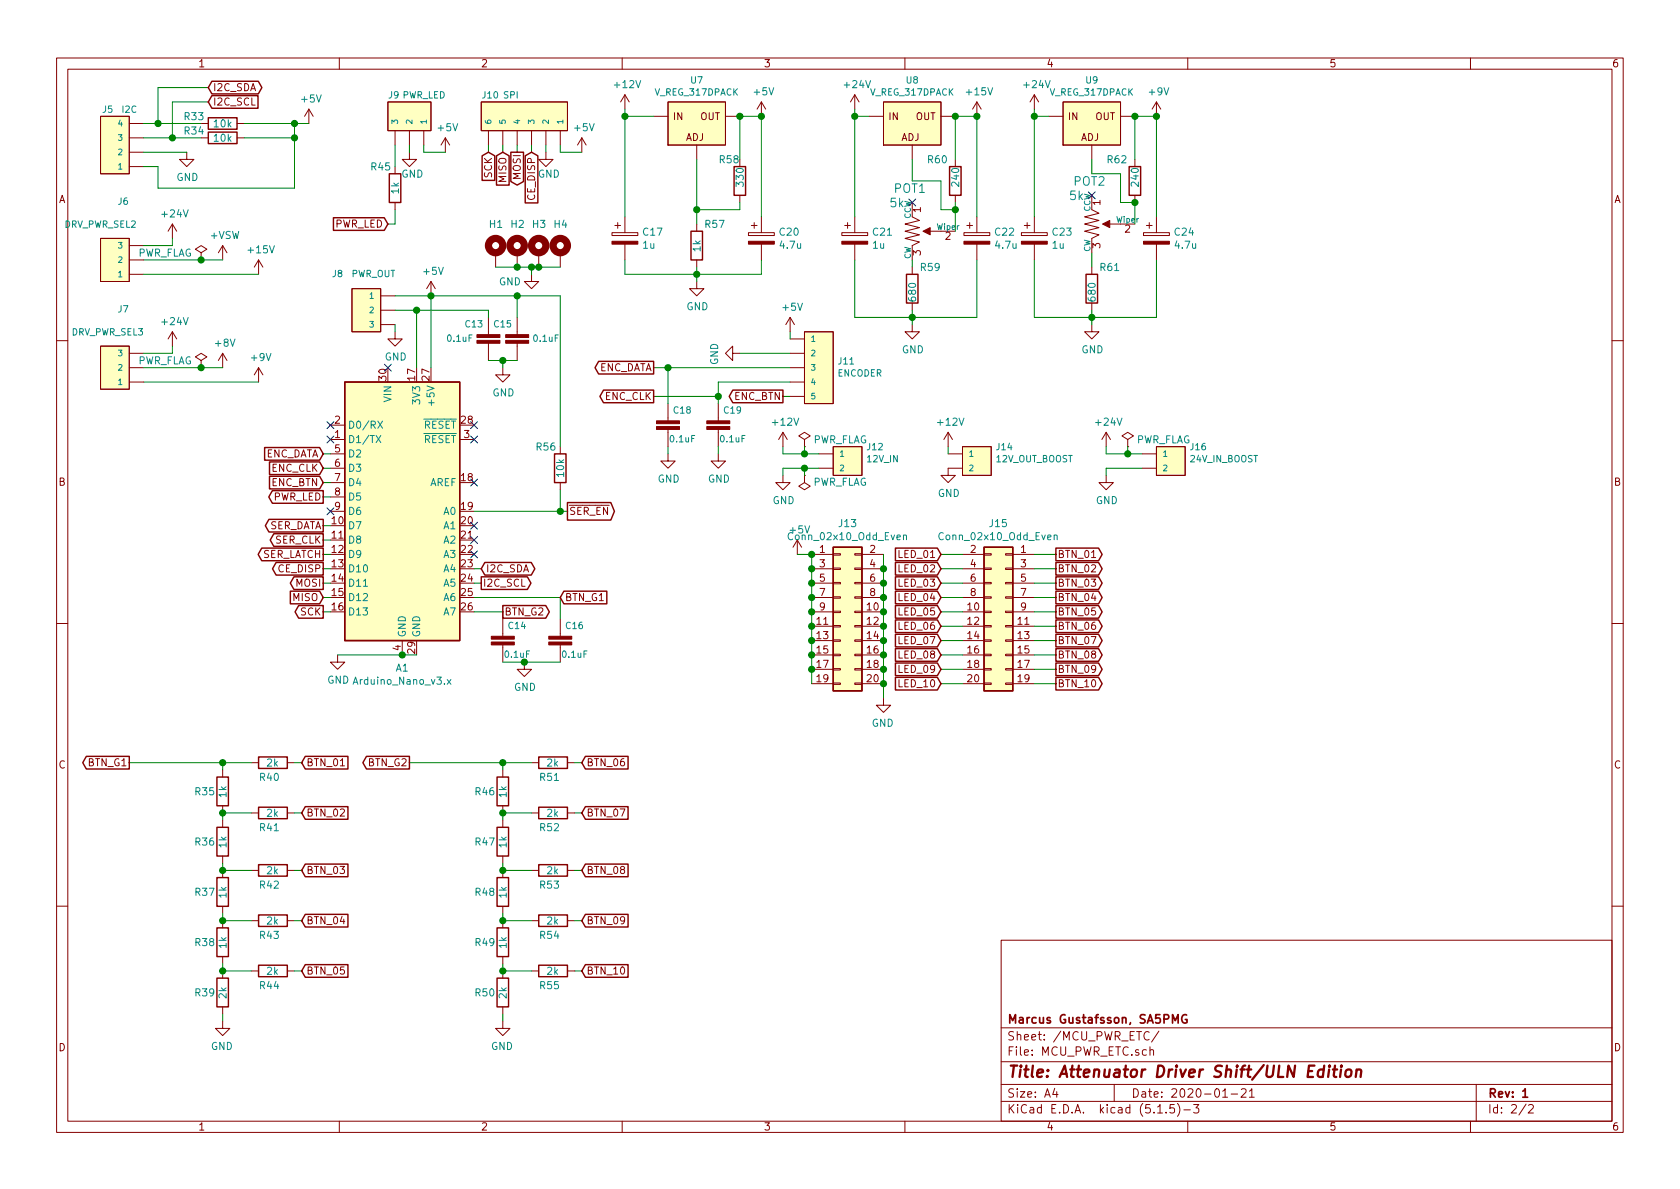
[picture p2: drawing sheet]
<svg xmlns="http://www.w3.org/2000/svg" width="297mm" height="210mm" viewBox="0 0 297 210" stroke-linecap="round" stroke-linejoin="round" font-family="sans-serif">
<g fill="none" stroke="#840000" stroke-width=".18">
<path d="M10 10.3h277v189.9h-277zM12 12.2h273v186.1h-273zM54.6 19.3l-.8 1.3M54.6 19.3v2.5M54.6 19.3l.8 1.3M60 10.3v1.9M68.6 18h7.6v5.1h-7.6zM85.1 18h15.2v5.1h-15.2zM110 10.3v1.9M110.5 16.8l-.8 1.2M110.5 16.8v2.5M110.5 16.8l.8 1.2"/>
<path d="M118.1 18h10.2v7.6h-10.2zM134.6 18l-.7 1.3M134.6 18v2.6M134.6 18l.8 1.3M151.1 16.8l-.7 1.2M151.1 16.8v2.5M151.1 16.8l.8 1.2M156.2 18h10.2v7.6h-10.2zM160 10.3v1.9M172.7 18l-.7 1.3M172.7 18v2.6M172.7 18l.8 1.3"/>
<path d="M182.9 16.8l-.8 1.2M182.9 16.8v2.5M182.9 16.8l.7 1.2M188 18h10.1v7.6h-10.1zM204.5 18v2.6M204.5 18l-.8 1.3M204.5 18l.7 1.3M210 10.3v1.9M260 10.3v1.9M17.8 20.6h5.1v10.1h-5.1zM22.9 24.4h2.5M22.9 21.8h2.5"/>
<path d="M22.9 29.5h2.5M22.9 26.9h2.5M30.5 39.6l-.8 1.3M30.5 39.6v2.6M30.5 39.6l.7 1.3M33 26.9v1.3h1.3l-1.3 1.3-1.3-1.3h1.3M35.6 24.4h1.2M35.6 21.8h1.2M41.9 24.4h1.3M41.9 21.8h1.3M69.8 23.1v2.5M69.8 29.5v1.2"/>
<path d="M69.8 35.8v1.3M72.4 26.9v1.3h1.3l-1.3 1.3-1.3-1.3h1.3M72.4 23.1v2.5M74.9 23.1v2.5M78.7 24.4l-.7 1.2M78.7 24.4v2.5M78.7 24.4l.8 1.2M86.4 23.1v2.5M88.9 23.1v2.5M91.4 23.1v2.5M94 23.1v2.5M96.5 26.9v1.3h1.3l-1.3 1.3-1.3-1.3h1.3"/>
<path d="M96.5 23.1v2.5M99.1 23.1v2.5M102.9 24.4l-.8 1.2M102.9 24.4v2.5M102.9 24.4l.7 1.2M108.7 39.9h1M109.2 39.4v1M110.5 38.3v2.8M115.6 20.6h2.5M123.2 25.6v2.6M123.2 39.6v1.3M128.3 20.6h2.5"/>
<path d="M130.8 34.5v1.3M132.8 39.9h1.1M133.3 39.4v1M134.6 38.3v2.8M149.4 39.9h1M149.9 39.4v1M151.1 38.3v2.8M153.7 20.6h2.5M161.3 35.8v2.5l1.3 .7-2.6 .6 2.6 .7-2.6 .6 2.6 .6-2.6 .7 2.6 .6-1.3 .6v2.6M161.3 25.6v2.6M166.4 20.6h2.5M168.9 28.2v1.3"/>
<path d="M168.9 34.5v1.3M170.9 39.9h1.1M171.4 39.4v1M172.7 38.3v2.8M181.1 39.9h1M181.6 39.4v1M182.9 38.3v2.8M185.4 20.6h2.6M193 34.5v2.6l1.3 .6-2.5 .6 2.5 .7-2.5 .6 2.5 .7-2.5 .6 2.5 .6-1.3 .7v2.5M193 25.6v2.6M196.2 39.6h4.5M198.1 20.6h2.6"/>
<path d="M200.7 28.2v1.3M200.7 34.5v1.3M202.7 39.9h1M203.2 39.4v1M204.5 38.3v2.8M17.8 42.2h5.1v7.6h-5.1zM22.9 48.5h2.5M22.9 46h2.5M22.9 43.4h2.5M30.5 58.7v2.5M30.5 58.7l-.8 1.2M30.5 58.7l.7 1.2"/>
<path d="M35.6 44.7l1-.6-1-.7-1.1 .7 1.1 .6v1.3M35.6 46h.1M39.4 43.4v2.6M39.4 43.4l-.8 1.3M39.4 43.4l.7 1.3M45.7 46l-.7 1.2M45.7 46v2.5M45.7 46l.8 1.2M62.2 51h5.1v7.7h-5.1zM67.3 52.3h2.5M67.3 54.9h2.5M67.3 57.4h2.5"/>
<path d="M69.8 58.7v1.2h1.3l-1.3 1.3-1.2-1.3h1.2M76.2 49.8l-.8 1.2M76.2 49.8v2.5M76.2 49.8l.8 1.2M86.4 56.1v3.1M87.6 44.7v2.5M91.4 44.7v2.5M91.4 56.1v3.1M94 48.5v1.3h1.2l-1.2 1.2-1.3-1.2h1.3M95.2 44.7v2.5M99.1 44.7v2.5M108.2 41.1h4.6v.6h-4.6z"/>
<path d="M110.5 43.2v2.8M123.2 49.8v1.2h1.3l-1.3 1.3-1.3-1.3h1.3M123.2 46v1.2M132.3 41.1h4.6v.6h-4.6zM134.6 43.2v2.8M139.7 56.1l-.8 1.3M139.7 56.1v2.6M139.7 56.1l.8 1.3M139.7 59.9h2.5M142.2 58.7h5.1v12.7h-5.1zM148.8 41.1h4.6v.6h-4.6zM151.1 43.2v2.8"/>
<path d="M161.3 57.4v1.3h1.3l-1.3 1.2-1.3-1.2h1.3M161.3 47.2v1.3M161.3 53.6v1.3M164.5 40.9h4.4M170.4 41.1h4.6v.6h-4.6zM172.7 43.2v2.8M180.6 41.1h4.6v.6h-4.6zM182.9 43.2v2.8M193 57.4v1.3h1.3l-1.3 1.2-1.2-1.2h1.2M193 47.2v1.3M193 53.6v1.3M202.2 41.1h4.6v.6h-4.6z"/>
<path d="M204.5 43.2v2.8M10 60.2h2M17.8 61.2h5.1v7.6h-5.1zM22.9 62.5h2.5M22.9 65h2.5M22.9 67.6h2.5M35.6 63.7l1-.6-1-.6-1.1 .6 1.1 .6v1.3M35.6 65h.1M39.4 62.5l-.8 1.2M39.4 62.5v2.5M39.4 62.5l.7 1.2M45.7 65v2.6"/>
<path d="M45.7 65l-.7 1.3M45.7 65l.8 1.3M58.4 77.7h2.6M58.4 75.2h2.6M81.3 77.7h2.5M86.4 60.7v3M88.9 65v1.3h1.3l-1.3 1.3-1.3-1.3h1.3M91.4 60.7v3M99.1 79v1.3M118.1 71.4v3M118.1 75.9v3.1M127 71.4v3"/>
<path d="M127 75.9v3.1M129.5 62.5v-1.3l-1.2 1.3 1.2 1.2v-1.2h1.3M138.4 76.4l-.7 1.3M138.4 76.4v2.6M138.4 76.4l.8 1.3M139.7 62.5h2.5M139.7 65h2.5M139.7 67.6h2.5M139.7 70.1h2.5M142.2 77.7l1.1-.6-1.1-.7-1 .7 1 .6v1.3M142.2 79h.1M147.3 79h5.1v5.1h-5.1z"/>
<path d="M167.6 76.4l-.7 1.3M167.6 76.4v2.6M167.6 76.4l.8 1.3M170.2 79h5.1v5.1h-5.1zM195.6 76.4l-.8 1.3M195.6 76.4v2.6M195.6 76.4l.7 1.3M199.4 77.7l1-.6-1-.7-1 .7 1 .6v1.3M199.4 79h.1M204.5 79h5v5.1h-5zM285 60.2h2M58.4 80.3h2.6"/>
<path d="M58.4 82.8h2.6M58.4 85.3h2.6M58.4 87.9h2.6M58.4 90.4h2.6M99.1 85.3v1.3M118.1 80.3v1.2h1.3l-1.3 1.3-1.3-1.3h1.3M127 80.3v1.2h1.3l-1.3 1.3-1.3-1.3h1.3M138.4 84.1v1.2h1.3l-1.3 1.3-1.2-1.3h1.2M141 95.5l-.8 1.3M141 95.5v2.5M141 95.5l.7 1.3M142.2 84.1v1.2l1.1 .7-1.1 .6-1-.6 1-.7"/>
<path d="M142.2 84.1h.1M143.5 98h3.8M144.8 80.3h2.5M144.8 82.8h2.5M147.3 97.9h1.3v.3h-1.3zM151.1 97.9h1.3v.3h-1.3zM152.4 98h3.8M167.6 80.3h2.6M170.2 82.8h-2.6v1.3h1.3l-1.3 1.2-1.2-1.2h1.2M170.2 98h3.8M174 97.9h1.3v.3h-1.3zM177.8 97.9h1.3v.3h-1.3z"/>
<path d="M179.1 98h3.8M193 98.6h.7M195.6 84.1v1.2h1.2l-1.2 1.3-1.3-1.3h1.3M201.9 80.3h2.6M201.9 82.8h2.6M10 110.3h2M59.7 115.8v1.3h1.3l-1.3 1.3-1.3-1.3h1.3M71.1 113.3v2.5M88.9 109.5v3M88.9 114v3.1M92.7 117.1v1.3h1.3l-1.3 1.2-1.3-1.2h1.3M99.1 109.5v3"/>
<path d="M99.1 114v3.1M143.5 108.2h3.8M143.5 110.7h3.8M143.5 113.3h3.8M143.5 115.8h3.8M143.5 118.4h3.8M143.5 100.6h3.8M143.5 103.1h3.8M143.5 105.7h3.8M147.3 113.2h1.3v.2h-1.3zM147.3 115.7h1.3v.2h-1.3zM147.3 118.2h1.3v.3h-1.3z"/>
<path d="M147.3 110.6h1.3v.3h-1.3zM147.3 105.5h1.3v.3h-1.3zM147.3 103h1.3v.2h-1.3zM147.3 100.5h1.3v.2h-1.3zM147.3 108.1h1.3v.2h-1.3zM151.1 113.2h1.3v.2h-1.3zM151.1 115.7h1.3v.2h-1.3zM151.1 118.2h1.3v.3h-1.3zM151.1 110.6h1.3v.3h-1.3zM151.1 105.5h1.3v.3h-1.3zM151.1 103h1.3v.2h-1.3zM151.1 100.5h1.3v.2h-1.3z"/>
<path d="M151.1 108.1h1.3v.2h-1.3zM152.4 108.2h3.8M152.4 110.7h3.8M152.4 113.3h3.8M152.4 115.8h3.8M152.4 118.4h3.8M152.4 100.6h3.8M152.4 103.1h3.8M152.4 105.7h3.8M170.2 108.2h3.8M170.2 110.7h3.8M170.2 113.3h3.8"/>
<path d="M170.2 115.8h3.8M170.2 118.4h3.8M170.2 100.6h3.8M170.2 103.1h3.8M170.2 105.7h3.8M174 113.2h1.3v.2h-1.3zM174 115.7h1.3v.2h-1.3zM174 118.2h1.3v.3h-1.3zM174 110.6h1.3v.3h-1.3zM174 105.5h1.3v.3h-1.3zM174 103h1.3v.2h-1.3zM174 100.5h1.3v.2h-1.3z"/>
<path d="M174 108.1h1.3v.2h-1.3zM177.8 113.2h1.3v.2h-1.3zM177.8 115.7h1.3v.2h-1.3zM177.8 118.2h1.3v.3h-1.3zM177.8 110.6h1.3v.3h-1.3zM177.8 105.5h1.3v.3h-1.3zM177.8 103h1.3v.2h-1.3zM177.8 100.5h1.3v.2h-1.3zM177.8 108.1h1.3v.2h-1.3zM179.1 108.2h3.8M179.1 110.7h3.8M179.1 113.3h3.8"/>
<path d="M179.1 115.8h3.8M179.1 118.4h3.8M179.1 100.6h3.8M179.1 103.1h3.8M179.1 105.7h3.8M285 110.3h2M39.4 136.1v1.3M44.4 134.9h1.3M50.8 134.9h1.3M60.2 135.4h.7M88.9 136.1v1.3M94 134.9h1.2"/>
<path d="M100.3 134.9h1.3M143.5 120.9h3.8M147.3 120.8h1.3v.2h-1.3zM151.1 120.8h1.3v.2h-1.3zM152.4 120.9h3.8M156.2 123.4v1.3h-1.3l1.3 1.3 1.3-1.3h-1.3M170.2 120.9h3.8M174 120.8h1.3v.2h-1.3zM177.8 120.8h1.3v.2h-1.3zM179.1 120.9h3.8M39.4 142.5v1.3M39.4 145v1.3"/>
<path d="M39.4 151.4v1.2M39.4 153.9v1.3M44.4 153.9h1.3M44.4 143.8h1.3M50.8 153.9h1.3M50.8 143.8h1.3M88.9 142.5v1.3M88.9 145v1.3M88.9 151.4v1.2M88.9 153.9v1.3M94 153.9h1.2M94 143.8h1.2"/>
<path d="M100.3 153.9h1.3M100.3 143.8h1.3M10 160.2h2M39.4 160.3v1.2M39.4 162.8v1.3M39.4 169.2v1.2M39.4 171.7v1.3M39.4 178v1.3M44.4 171.7h1.3M44.4 162.8h1.3M50.8 171.7h1.3M50.8 162.8h1.3"/>
<path d="M88.9 160.3v1.2M88.9 162.8v1.3M88.9 169.2v1.2M88.9 171.7v1.3M88.9 178v1.3M94 171.7h1.2M94 162.8h1.2M100.3 171.7h1.3M100.3 162.8h1.3M177 166.3h108v32h-108zM285 160.2h2M39.4 180.6v1.3h-1.3l1.3 1.2 1.2-1.2h-1.2"/>
<path d="M60 198.3v1.9M88.9 180.6v1.3h-1.3l1.3 1.2 1.3-1.2h-1.3M110 198.3v1.9M160 198.3v1.9M177 194.8h108M177 191.8h108M177 187.8h108M177 181.8h108M186.5 192.5l-.4 1h1M186.8 193v1M197 191.8v3M203.2 182.6a.59 .59 0 0 0-.8 0 .59 .59 0 0 0-.1 .7 .56 .56 0 0 0 .2 .5 .56 .56 0 0 0 .7 0"/>
<path d="M203.3 185.7l.3-.1 .3 .1 .1 .9M203.3 185.1v1.5M204.7 196.8h.8M204.9 182.3l-1.3 2M206.2 196.7v.1M207.6 195.3h-.7l-.1 .7 .2-.1 .5 .1 .2 .2-.1 .5-.2 .1-.6-.1M208.2 195.1a1.71 1.71 0 0 1 0 2.3M209.3 196.3h1.2M210 198.3v1.9M211 195.3h1l-.5 .6 .4 .1v.7l-.2 .1-.7-.1M216.2 193l.4-.5v1.5M216.2 194h.8"/>
<path d="M217.7 193.5h1.1M219.5 192.7l.2-.2h.3l.3 .2v.3v.2l-.9 .8h.9M220.9 193l.4-.5v1.5M220.9 194h.9M260 198.3v1.9M261 191.8v6.5M269.8 195.2l-1.2 2M270.3 195.5l.2-.2h.3l.3 .5-.9 1h.9"/>
</g>
<path d="M209.8 179.5a.73 .73 0 0 0-.9 .5 .73 .73 0 0 0 .5 .9l.5-.1v-.5h-.3M207.3 180.9v-1.5l.5 1.1 .5-1.1v1.5M269.2 193l.5-.5v1.5M269.2 194h.9" fill="none" stroke="#840000" stroke-width=".3"/>
<path d="M234 189.2a.68 .68 0 0 0-1 .3v.6l.1 .2 .2 .1 .6-.1M234.1 188.4l-.2 2M235 189.1l-.2 1.3M235.1 188.4v.2l.1-.1-.1-.1v.2M235.7 189.1h.7M236 188.4l-.2 1.8 .1 .1 .4 .1M237.1 189.1l-.2 1.3M237.2 188.4v.2M238 189.3a.53 .53 0 0 1 .6-.2 .53 .53 0 0 1 .4 .4l-.1 .6a.54 .54 0 0 1-.5 .4 .54 .54 0 0 1-.6-.4zM239.9 189.3a.5 .5 0 0 1 .8 .1l-.1 1M239.9 189.1l-.2 1.3" fill="none" stroke="#840000" stroke-width=".41"/>
<g fill="none" stroke="#840000" stroke-width=".25">
<path d="M37.5 16.9h8.1v2.2h-8.1l-.7-1.1zM37.5 14.4h8.2l.6 1.1-.6 1.1h-8.2l-.7-1.1zM36.8 23.4h5.1v2h-5.1zM36.8 20.8h5.1v2.1h-5.1zM59 38.5h8.9l.7 1.1-.7 1.1h-8.9zM68.8 30.7h2.1v5.1h-2.1zM85.2 27.6l1.2-.7 1.1 .7v4.3h-2.3zM87.8 27.6l1.1-.7 1.1 .7v5.1h-2.2zM90.3 26.9h2.3v5.2l-1.2 .6-1.1-.6zM92.9 27.6l1.1-.7 1.1 .7v8.3h-2.2zM129.8 29.5h2v5h-2zM167.9 29.5h2v5h-2z"/>
<path d="M199.6 29.5h2.1v5h-2.1zM122.2 40.9h2v5.1h-2zM160.3 48.5h2v5.1h-2zM192 48.5h2.1v5.1h-2.1zM46.8 79.1h9.7l.6 1.2-.6 1.1h-9.7zM61 67.6h20.3v45.7h-20.3zM105.8 63.9h9.8v2.2h-9.8l-.6-1.1zM106.7 69h8.9v2.2h-8.9l-.6-1.1zM129.6 69h8.8v2.2h-8.8l-.7-1.1zM46.3 96.9h10.8v2.3h-10.8l-.7-1.2zM47.5 91.8h9.6v2.3h-9.6l-.6-1.1zM47.7 84.2h8.8l.6 1.1-.6 1.2h-8.8z"/>
<path d="M47.7 81.7h8.8l.6 1.1-.6 1.1h-8.8zM48.2 86.8h8.9v2.2h-8.9l-.7-1.1zM48.4 94.4h8.7v2.2h-8.7l-.6-1.1zM48.8 99.5h8.3v2.2h-8.3l-.6-1.1zM85.7 99.5h8.2l.7 1.1-.7 1.1h-8.2l-.6-1.1zM98 80.3h2.1v5h-2.1zM100.3 88.9h7.7l.6 1.5-.6 1.6h-7.7zM147.3 96.8h5.1v25.4h-5.1zM158.3 99.5h7.4l.7 1.1-.7 1.1h-7.4zM158.3 96.9h7.4l.7 1.1-.7 1.2h-7.4zM174 96.8h5.1v25.4h-5.1zM186.7 99.5h7.5l.7 1.1-.7 1.1h-7.5z"/>
<path d="M186.7 96.9h7.5l.7 1.1-.7 1.2h-7.5zM51.3 104.5h5.2l.6 1.2-.6 1.1h-5.2zM52 102h5.1v2.2h-5.1l-.7-1.1zM52.8 107.1h4.3v2.2h-4.3l-.6-1.1zM85.1 102h8.1l.7 1.1-.7 1.1h-8.1zM88.9 107.1h7.6l.6 1.1-.6 1.1h-7.6zM99.7 104.5h7.6v2.3h-7.6l-.6-1.1zM158.3 112.2h7.4l.7 1.1-.7 1.1h-7.4zM158.3 104.5h7.4l.7 1.2-.7 1.1h-7.4zM158.3 109.6h7.4l.7 1.1-.7 1.2h-7.4zM158.3 114.7h7.4l.7 1.1-.7 1.1h-7.4zM158.3 119.8h7.4l.7 1.1-.7 1.1h-7.4z"/>
<path d="M158.3 117.2h7.4l.7 1.2-.7 1.1h-7.4zM158.3 102h7.4l.7 1.1-.7 1.1h-7.4zM158.3 107.1h7.4l.7 1.1-.7 1.1h-7.4zM186.7 102h7.5l.7 1.1-.7 1.1h-7.5zM186.7 112.2h7.5l.7 1.1-.7 1.1h-7.5zM186.7 117.2h7.5l.7 1.2-.7 1.1h-7.5zM186.7 109.6h7.5l.7 1.1-.7 1.2h-7.5zM186.7 114.7h7.5l.7 1.1-.7 1.1h-7.5zM186.7 119.8h7.5l.7 1.1-.7 1.1h-7.5zM186.7 107.1h7.5l.7 1.1-.7 1.1h-7.5zM186.7 104.5h7.5l.7 1.2-.7 1.1h-7.5zM15.3 133.8h7.6v2.2h-7.6l-.7-1.1z"/>
<path d="M38.4 137.4h2v5.1h-2zM45.7 133.9h5.1v2h-5.1zM54 133.8h7.5v2.2h-7.5l-.7-1.1zM64.8 133.8h7.6v2.2h-7.6l-.6-1.1zM87.9 137.4h2v5.1h-2zM95.2 133.9h5.1v2h-5.1zM103.5 133.8h7.5v2.2h-7.5l-.6-1.1zM38.4 146.3h2v5.1h-2zM38.4 155.2h2v5.1h-2zM45.7 142.7h5.1v2.1h-5.1zM45.7 152.9h5.1v2h-5.1zM54 142.6h7.5v2.3h-7.5l-.7-1.1z"/>
<path d="M54 152.8h7.5v2.2h-7.5l-.7-1.1zM87.9 155.2h2v5.1h-2zM87.9 146.3h2v5.1h-2zM95.2 152.9h5.1v2h-5.1zM95.2 142.7h5.1v2.1h-5.1zM103.5 142.6h7.5v2.3h-7.5l-.6-1.1zM103.5 152.8h7.5v2.2h-7.5l-.6-1.1zM38.4 173h2v5h-2zM38.4 164.1h2v5.1h-2zM45.7 170.7h5.1v2h-5.1zM45.7 161.8h5.1v2h-5.1zM54 161.7h7.5v2.2h-7.5l-.7-1.1z"/>
<path d="M54 170.6h7.5v2.2h-7.5l-.7-1.1zM87.9 173h2v5h-2zM87.9 164.1h2v5.1h-2zM95.2 170.7h5.1v2h-5.1zM95.2 161.8h5.1v2h-5.1zM103.5 170.6h7.5v2.2h-7.5l-.6-1.1zM103.5 161.7h7.5v2.2h-7.5l-.6-1.1z"/>
</g>
<g fill="#ffffc2" stroke="#ffffc2" stroke-width=".18">
<path d="M142.2 58.7h5.1v12.7h-5.1z"/>
<path d="M188 18h10.1v7.6h-10.1z"/>
<path d="M156.2 18h10.2v7.6h-10.2z"/>
<path d="M61 67.6h20.3v45.7h-20.3z"/>
<path d="M174 96.8h5.1v25.4h-5.1z"/>
<path d="M17.8 61.2h5.1v7.6h-5.1z"/>
<path d="M62.2 51h5.1v7.7h-5.1z"/>
<path d="M118.1 18h10.2v7.6h-10.2z"/>
<path d="M68.6 18h7.6v5.1h-7.6z"/>
<path d="M147.3 96.8h5.1v25.4h-5.1z"/>
<path d="M85.1 18h15.2v5.1h-15.2z"/>
<path d="M204.5 79h5v5.1h-5z"/>
<path d="M147.3 79h5.1v5.1h-5.1z"/>
<path d="M17.8 42.2h5.1v7.6h-5.1z"/>
<path d="M170.2 79h5.1v5.1h-5.1z"/>
<path d="M17.8 20.6h5.1v10.1h-5.1z"/>
</g>
<g fill="#840000" stroke="#840000" stroke-width=".18">
<path d="M116.1 74.4h4v.5h-4z"/>
<path d="M116.1 75.4h4v.5h-4z"/>
<path d="M125 74.4h4v.5h-4z"/>
<path d="M125 75.4h4v.5h-4z"/>
<path d="M97 112.5h4.1v.5h-4.1z"/>
<path d="M97 113.5h4.1v.5h-4.1z"/>
<path d="M180.6 42.7h4.6v.5h-4.6z"/>
<path d="M202.2 42.7h4.6v.5h-4.6z"/>
<path d="M86.9 112.5h4v.5h-4z"/>
<path d="M86.9 113.5h4v.5h-4z"/>
<path d="M194.9 39.6l1.3-.6v1.3z"/>
<path d="M89.4 59.2h4.1v.5h-4.1z"/>
<path d="M89.4 60.2h4.1v.5h-4.1z"/>
<path d="M84.3 59.2h4.1v.5h-4.1z"/>
<path d="M84.3 60.2h4.1v.5h-4.1z"/>
<path d="M163.2 40.9l1.3-.6v1.2z"/>
<path d="M170.4 42.7h4.6v.5h-4.6z"/>
<path d="M148.8 42.7h4.6v.5h-4.6z"/>
<path d="M108.2 42.7h4.6v.5h-4.6z"/>
<path d="M132.3 42.7h4.6v.5h-4.6z"/>
</g>
<path d="M66.5 77l.8 1.3M66.8 74.5l.8 1.2M67.3 77l-.8 1.3M67.6 74.5l-.8 1.2M159.7 94.7l.2-.1 .3 .1 .1 .7M159.7 94.6v.8M186.4 94.7l.2-.1 .3 .1v.7M186.4 94.6v.8M79.1 120.2l.6 .8M79.7 120.2l-.6 .8" fill="none" stroke="#008484" stroke-width=".18"/>
<g fill="none" stroke="#840000" stroke-width="1.3">
<circle cx="87.6" cy="43.4" r="1.27"/>
<circle cx="91.4" cy="43.4" r="1.27"/>
<circle cx="95.2" cy="43.4" r="1.27"/>
<circle cx="99.1" cy="43.4" r="1.27"/>
</g>
<g fill="none" stroke="#008400" stroke-width=".18">
<path d="M36.8 18h-6.3v6.4M36.8 15.5h-8.9v6.3M110.5 19.3v19M151.1 19.3v19M182.9 19.3v19M25.4 26.9h7.6M25.4 21.8h10.2M25.4 24.4h10.2M43.2 21.8h11.4M43.2 24.4h8.9M52.1 21.8v11.5h-24.2v-3.8h-2.5M69.8 25.6v3.9"/>
<path d="M69.8 37.1v2.5h-1.2M72.4 25.6v1.3M74.9 25.6v1.3h3.8M86.4 25.6v1.3M88.9 25.6v1.3M91.4 25.6v1.3M94 25.6v1.3M96.5 25.6v1.3M99.1 25.6v1.3h3.8M110.5 20.6h5.1M123.2 28.2v11.4M130.8 28.2v-7.6h3.8v17.7"/>
<path d="M130.8 35.8v1.3h-7.6M151.1 20.6h2.6M161.3 28.2v3.8h5.1v5.1h2.5M168.9 28.2v-7.6h3.8v17.7M168.9 35.8v5.1M182.9 20.6h2.5M193 28.2v2.5h5.1v5.1h2.6v3.8M200.7 28.2v-7.6h3.8v17.7M25.4 48.5h20.3M25.4 46h14M30.5 42.2v1.2h-5.1M69.8 52.3h29.3v26.7"/>
<path d="M69.8 54.9h16.6v1.2M69.8 57.4v1.3M73.7 54.9v10.1M76.2 52.3v12.7M87.6 47.2h11.5M91.4 52.3v3.8M94 47.2v1.3M110.5 46v2.5h24.1v-2.5M123.2 47.2v2.6M139.7 58.7v1.2M151.1 46v10.1h21.6v-10.1M161.3 46v1.2"/>
<path d="M161.3 54.9v2.5M182.9 46v10.1h21.6v-10.1M193 44.7v2.5M193 54.9v2.5M25.4 67.6h20.3M25.4 65h14M30.5 61.2v1.3h-5.1M86.4 63.7h5M88.9 63.7v1.3M115.6 70.1h11.4M115.6 65h24.1M118.1 65v6.4"/>
<path d="M118.1 79v1.3M127 79v1.3M130.8 62.5h8.9M138.4 79v1.3h6.4M138.4 70.1h1.3M139.7 67.6h-12.7v3.8M142.2 79v1.3M167.6 79v1.3M195.6 79v1.3h6.3M199.4 79v1.3M57.1 80.3h1.3M57.1 98h1.3"/>
<path d="M57.1 82.8h1.3M57.1 87.9h1.3M57.1 95.5h1.3M57.1 93h1.3M57.1 85.3h1.3M83.8 90.4h16.5M99.1 86.6v3.8M141 98h2.5v22.9M142.2 82.8v1.3M144.8 82.8h-6.4v1.3M156.2 98v25.4M166.4 98h3.8"/>
<path d="M182.9 98h3.8M201.9 82.8h-6.3v1.3M57.1 108.2h1.3M57.1 105.7h1.3M57.1 100.6h1.3M57.1 103.1h1.3M59.7 115.8h14M83.8 105.7h15.3v3.8M83.8 108.2h5.1M83.8 100.6h1.3M83.8 103.1h1.3M88.9 117.1h10.2"/>
<path d="M166.4 110.7h3.8M166.4 108.2h3.8M166.4 105.7h3.8M166.4 100.6h3.8M166.4 118.4h3.8M166.4 115.8h3.8M166.4 113.3h3.8M166.4 103.1h3.8M182.9 110.7h3.8M182.9 108.2h3.8M182.9 105.7h3.8M182.9 100.6h3.8"/>
<path d="M182.9 118.4h3.8M182.9 115.8h3.8M182.9 113.3h3.8M182.9 103.1h3.8M22.9 134.9h21.5M39.4 134.9v1.2M52.1 134.9h1.2M72.4 134.9h21.6M88.9 134.9v1.2M101.6 134.9h1.3M166.4 120.9h3.8M182.9 120.9h3.8"/>
<path d="M39.4 152.6v1.3h5M44.4 143.8h-5v1.2M52.1 143.8h1.2M52.1 153.9h1.2M88.9 152.6v1.3h5.1M94 143.8h-5.1v1.2M101.6 143.8h1.3M101.6 153.9h1.3M39.4 161.5v1.3h5M39.4 170.4v1.3h5M39.4 179.3v1.3M52.1 162.8h1.2"/>
<path d="M52.1 171.7h1.2M88.9 161.5v1.3h5.1M88.9 170.4v1.3h5.1M88.9 179.3v1.3M101.6 162.8h1.3M101.6 171.7h1.3"/>
</g>
<g fill="#008400" stroke="#008400" stroke-width=".25">
<circle cx="52.1" cy="24.4" r=".51"/>
<circle cx="110.5" cy="20.6" r=".51"/>
<circle cx="142.2" cy="80.3" r=".51"/>
<circle cx="151.1" cy="20.6" r=".51"/>
<circle cx="193" cy="56.1" r=".51"/>
<circle cx="182.9" cy="20.6" r=".51"/>
<circle cx="39.4" cy="153.9" r=".51"/>
<circle cx="88.9" cy="63.7" r=".51"/>
<circle cx="142.2" cy="82.8" r=".51"/>
<circle cx="39.4" cy="143.8" r=".51"/>
<circle cx="39.4" cy="134.9" r=".51"/>
<circle cx="88.9" cy="134.9" r=".51"/>
<circle cx="123.2" cy="48.5" r=".51"/>
<circle cx="30.5" cy="24.4" r=".51"/>
<circle cx="27.9" cy="21.8" r=".51"/>
<circle cx="52.1" cy="21.8" r=".51"/>
<circle cx="88.9" cy="153.9" r=".51"/>
<circle cx="161.3" cy="56.1" r=".51"/>
<circle cx="88.9" cy="143.8" r=".51"/>
<circle cx="123.2" cy="37.1" r=".51"/>
<circle cx="88.9" cy="171.7" r=".51"/>
<circle cx="88.9" cy="162.8" r=".51"/>
<circle cx="143.5" cy="115.8" r=".51"/>
<circle cx="76.2" cy="52.3" r=".51"/>
<circle cx="156.2" cy="115.8" r=".51"/>
<circle cx="94" cy="47.2" r=".51"/>
<circle cx="156.2" cy="113.3" r=".51"/>
<circle cx="156.2" cy="110.7" r=".51"/>
<circle cx="156.2" cy="108.2" r=".51"/>
<circle cx="156.2" cy="105.7" r=".51"/>
<circle cx="156.2" cy="103.1" r=".51"/>
<circle cx="156.2" cy="100.6" r=".51"/>
<circle cx="156.2" cy="118.4" r=".51"/>
<circle cx="118.1" cy="65" r=".51"/>
<circle cx="143.5" cy="118.4" r=".51"/>
<circle cx="35.6" cy="65" r=".51"/>
<circle cx="143.5" cy="113.3" r=".51"/>
<circle cx="143.5" cy="110.7" r=".51"/>
<circle cx="143.5" cy="108.2" r=".51"/>
<circle cx="143.5" cy="105.7" r=".51"/>
<circle cx="143.5" cy="103.1" r=".51"/>
<circle cx="143.5" cy="100.6" r=".51"/>
<circle cx="143.5" cy="98" r=".51"/>
<circle cx="95.3" cy="47.2" r=".51"/>
<circle cx="91.4" cy="47.2" r=".51"/>
<circle cx="73.7" cy="54.9" r=".51"/>
<circle cx="200.7" cy="35.8" r=".51"/>
<circle cx="91.4" cy="52.3" r=".51"/>
<circle cx="71.1" cy="115.8" r=".51"/>
<circle cx="168.9" cy="37.1" r=".51"/>
<circle cx="39.4" cy="171.7" r=".51"/>
<circle cx="35.6" cy="46" r=".51"/>
<circle cx="39.4" cy="162.8" r=".51"/>
<circle cx="199.4" cy="80.3" r=".51"/>
<circle cx="92.7" cy="117.1" r=".51"/>
<circle cx="134.6" cy="20.6" r=".51"/>
<circle cx="130.8" cy="20.6" r=".51"/>
<circle cx="172.7" cy="20.6" r=".51"/>
<circle cx="204.5" cy="20.6" r=".51"/>
<circle cx="99.1" cy="90.4" r=".51"/>
<circle cx="168.9" cy="20.6" r=".51"/>
<circle cx="156.2" cy="120.9" r=".51"/>
<circle cx="200.7" cy="20.6" r=".51"/>
<circle cx="127" cy="70.1" r=".51"/>
</g>
<g fill="none" stroke="#000084" stroke-width=".18">
<path d="M160.7 35.2l1.2 1.2M161.9 35.2l-1.2 1.2M192.4 33.9l1.2 1.2M193.6 33.9l-1.2 1.2M57.8 74.6l1.2 1.2M57.8 77.1l1.2 1.2M59 74.6l-1.2 1.2M59 77.1l-1.2 1.2M68 64.4l1.2 1.2M69.2 64.4l-1.2 1.2M83.2 77.1l1.2 1.2M83.2 74.6l1.2 1.2"/>
<path d="M84.4 77.1l-1.2 1.2M84.4 74.6l-1.2 1.2M57.8 89.8l1.2 1.2M59 89.8l-1.2 1.2M83.2 92.3l1.2 1.3M83.2 97.4l1.2 1.2M83.2 84.7l1.2 1.2M83.2 94.9l1.2 1.2M84.4 92.3l-1.2 1.3M84.4 97.4l-1.2 1.2M84.4 84.7l-1.2 1.2M84.4 94.9l-1.2 1.2"/>
</g>
<text font-size="2.8" fill="#840000" x="178" y="190.5">Title: Attenuator Driver Shift/ULN Edition</text>
<g font-size="2.1" fill="#008484">
<text x="158.1" y="34.1">POT1</text>
<text x="189.2" y="35.4">5k</text>
<text x="189.9" y="32.8">POT2</text>
<text x="157.4" y="36.6">5k</text>
</g>
<g font-size="2.1" fill="#840000">
<text x="178" y="184">Sheet: /MCU_PWR_ETC/</text>
<text x="178" y="181">Marcus Gustafsson, SA5PMG</text>
<text x="178" y="186.7">File: MCU_PWR_ETC.sch</text>
<text x="178" y="196.9">KiCad E.D.A. kicad (5.1.5)-3</text>
<text x="178" y="194.1">Size: A4</text>
<text x="200" y="194.1">Date: 2020-01-21</text>
<text x="263" y="194.1">Rev: 1</text>
<text x="263" y="196.9">Id: 2/2</text>
</g>
<g font-size="1.8" fill="#840000">
<text x="35" y="11.9">1</text>
<text x="85" y="11.9">2</text>
<text x="135" y="11.9">3</text>
<text x="185" y="11.9">4</text>
<text x="235" y="11.9">5</text>
<text x="285" y="11.9">6</text>
<text x="37.6" y="16.1">I2C_SDA</text>
<text x="37.6" y="18.7">I2C_SCL</text>
<text x="10.4" y="35.9">A</text>
<text x="87" y="31.4" transform="rotate(-90 87 31.4)">SCK</text>
<text x="89.5" y="32.2" transform="rotate(-90 89.5 32.2)">MISO</text>
<text x="92.1" y="31.7" transform="rotate(-90 92.1 31.7)">MOSI</text>
<text x="94.6" y="35.3" transform="rotate(-90 94.6 35.3)">CE_DISP</text>
<text x="285.4" y="35.9">A</text>
<text x="59.2" y="40.3">PWR_LED</text>
<text x="162.8" y="37.6" transform="rotate(-90 162.8 37.6)">1</text>
<text x="194.6" y="36.3" transform="rotate(-90 194.6 36.3)">1</text>
<text x="198.9" y="41.1">2</text>
<text x="162.8" y="45.2" transform="rotate(-90 162.8 45.2)">3</text>
<text x="167.2" y="42.4">2</text>
<text x="194.6" y="43.9" transform="rotate(-90 194.6 43.9)">3</text>
<text x="105.7" y="65.7">ENC_DATA</text>
<text x="68.3" y="67.3" transform="rotate(-90 68.3 67.3)">30</text>
<text x="73.4" y="67.3" transform="rotate(-90 73.4 67.3)">17</text>
<text x="75.9" y="67.3" transform="rotate(-90 75.9 67.3)">27</text>
<text x="107" y="70.7">ENC_CLK</text>
<text x="129.8" y="70.7">ENC_BTN</text>
<text x="59.2" y="77.5">1</text>
<text x="59.2" y="74.9">2</text>
<text x="81.6" y="74.9">28</text>
<text x="82.1" y="77.5">3</text>
<text x="46.7" y="80.9">ENC_DATA</text>
<text x="48" y="83.4">ENC_CLK</text>
<text x="59.2" y="80">5</text>
<text x="59.2" y="82.5">6</text>
<text x="10.4" y="85.9">B</text>
<text x="48" y="86">ENC_BTN</text>
<text x="48.3" y="88.5">PWR_LED</text>
<text x="59.2" y="85.1">7</text>
<text x="59.2" y="87.6">8</text>
<text x="81.6" y="85.1">18</text>
<text x="285.4" y="85.9">B</text>
<text x="47.4" y="93.6">SER_DATA</text>
<text x="58.7" y="92.7">10</text>
<text x="58.7" y="95.2">11</text>
<text x="59.2" y="90.2">9</text>
<text x="81.6" y="90.2">19</text>
<text x="81.6" y="92.7">20</text>
<text x="81.6" y="95.2">21</text>
<text x="100.6" y="91.1">SER_EN</text>
<text x="46.3" y="98.7">SER_LATCH</text>
<text x="48.6" y="96.1">SER_CLK</text>
<text x="49.3" y="101.2">CE_DISP</text>
<text x="58.7" y="97.8">12</text>
<text x="58.7" y="100.3">13</text>
<text x="81.6" y="97.8">22</text>
<text x="81.6" y="100.3">23</text>
<text x="85.9" y="101.2">I2C_SDA</text>
<text x="144.9" y="97.8">1</text>
<text x="144.9" y="100.3">3</text>
<text x="153.8" y="97.8">2</text>
<text x="153.8" y="100.3">4</text>
<text x="159.1" y="101.2">LED_02</text>
<text x="159.1" y="98.7">LED_01</text>
<text x="171.6" y="97.8">2</text>
<text x="171.6" y="100.3">4</text>
<text x="180.5" y="97.8">1</text>
<text x="180.5" y="100.3">3</text>
<text x="186.9" y="101.2">BTN_02</text>
<text x="186.9" y="98.7">BTN_01</text>
<text x="51.8" y="106.3">MISO</text>
<text x="52.4" y="103.8">MOSI</text>
<text x="58.7" y="102.9">14</text>
<text x="58.7" y="105.4">15</text>
<text x="58.7" y="107.9">16</text>
<text x="81.6" y="102.9">24</text>
<text x="81.6" y="105.4">25</text>
<text x="81.6" y="107.9">26</text>
<text x="85.3" y="103.8">I2C_SCL</text>
<text x="99.8" y="106.3">BTN_G1</text>
<text x="144.9" y="102.9">5</text>
<text x="144.9" y="105.4">7</text>
<text x="144.9" y="107.9">9</text>
<text x="153.3" y="107.9">10</text>
<text x="153.8" y="102.9">6</text>
<text x="153.8" y="105.4">8</text>
<text x="159.1" y="106.3">LED_04</text>
<text x="159.1" y="103.8">LED_03</text>
<text x="171.1" y="107.9">10</text>
<text x="171.6" y="102.9">6</text>
<text x="171.6" y="105.4">8</text>
<text x="180.5" y="102.9">5</text>
<text x="180.5" y="105.4">7</text>
<text x="180.5" y="107.9">9</text>
<text x="186.9" y="103.8">BTN_03</text>
<text x="186.9" y="106.3">BTN_04</text>
<text x="53.2" y="108.8">SCK</text>
<text x="89.2" y="108.8">BTN_G2</text>
<text x="144.4" y="110.5">11</text>
<text x="144.4" y="113">13</text>
<text x="153.3" y="110.5">12</text>
<text x="153.3" y="113">14</text>
<text x="159.1" y="113.9">LED_07</text>
<text x="159.1" y="111.4">LED_06</text>
<text x="159.1" y="108.8">LED_05</text>
<text x="171.1" y="110.5">12</text>
<text x="171.1" y="113">14</text>
<text x="180" y="110.5">11</text>
<text x="180" y="113">13</text>
<text x="186.9" y="113.9">BTN_07</text>
<text x="186.9" y="111.4">BTN_06</text>
<text x="186.9" y="108.8">BTN_05</text>
<text x="70.9" y="115" transform="rotate(-90 70.9 115)">4</text>
<text x="73.4" y="115.5" transform="rotate(-90 73.4 115.5)">29</text>
<text x="144.4" y="115.6">15</text>
<text x="144.4" y="118.1">17</text>
<text x="153.3" y="115.6">16</text>
<text x="153.3" y="118.1">18</text>
<text x="159.1" y="116.5">LED_08</text>
<text x="159.1" y="119">LED_09</text>
<text x="171.1" y="115.6">16</text>
<text x="171.1" y="118.1">18</text>
<text x="180" y="115.6">15</text>
<text x="180" y="118.1">17</text>
<text x="186.9" y="119">BTN_09</text>
<text x="186.9" y="116.5">BTN_08</text>
<text x="144.4" y="120.6">19</text>
<text x="153.3" y="120.6">20</text>
<text x="159.1" y="121.5">LED_10</text>
<text x="171.1" y="120.6">20</text>
<text x="180" y="120.6">19</text>
<text x="186.9" y="121.5">BTN_10</text>
<text x="10.4" y="135.9">C</text>
<text x="15.6" y="135.5">BTN_G1</text>
<text x="54.1" y="135.5">BTN_01</text>
<text x="65.2" y="135.5">BTN_G2</text>
<text x="103.7" y="135.5">BTN_06</text>
<text x="285.4" y="135.9">C</text>
<text x="54.1" y="144.4">BTN_02</text>
<text x="103.7" y="144.4">BTN_07</text>
<text x="54.1" y="154.6">BTN_03</text>
<text x="103.7" y="154.6">BTN_08</text>
<text x="54.1" y="163.4">BTN_04</text>
<text x="103.7" y="163.4">BTN_09</text>
<text x="54.1" y="172.3">BTN_05</text>
<text x="103.7" y="172.3">BTN_10</text>
<text x="10.4" y="185.9">D</text>
<text x="285.4" y="185.9">D</text>
<text x="35" y="199.9">1</text>
<text x="85" y="199.9">2</text>
<text x="135" y="199.9">3</text>
<text x="185" y="199.9">4</text>
<text x="235" y="199.9">5</text>
<text x="285" y="199.9">6</text>
</g>
<g font-size="1.8" fill="#008484">
<text x="108.8" y="15.6">+12V</text>
<text x="133.4" y="16.9">+5V</text>
<text x="149.4" y="15.6">+24V</text>
<text x="171" y="16.9">+15V</text>
<text x="181.2" y="15.6">+24V</text>
<text x="203.3" y="16.9">+9V</text>
<text x="32.7" y="23.8">R34</text>
<text x="32.7" y="21.3">R33</text>
<text x="37.9" y="22.5">10k</text>
<text x="53.4" y="18.1">+5V</text>
<text x="77.5" y="23.2">+5V</text>
<text x="101.7" y="23.2">+5V</text>
<text x="37.9" y="25.1">10k</text>
<text x="127.3" y="28.9">R58</text>
<text x="164.1" y="28.9">R60</text>
<text x="195.9" y="28.9">R62</text>
<text x="31.2" y="32">GND</text>
<text x="65.7" y="30.1">R45</text>
<text x="70.5" y="34.2" transform="rotate(-90 70.5 34.2)">1k</text>
<text x="71" y="31.4">GND</text>
<text x="95.1" y="31.4">GND</text>
<text x="131.5" y="32.8" transform="rotate(-90 131.5 32.8)">330</text>
<text x="169.6" y="32.8" transform="rotate(-90 169.6 32.8)">240</text>
<text x="201.3" y="32.8" transform="rotate(-90 201.3 32.8)">240</text>
<text x="28.8" y="38.4">+24V</text>
<text x="86.6" y="40.3">H1</text>
<text x="90.4" y="40.3">H2</text>
<text x="94.2" y="40.3">H3</text>
<text x="98" y="40.3">H4</text>
<text x="113.8" y="41.7">C17</text>
<text x="124.7" y="40.3">R57</text>
<text x="137.9" y="41.7">C20</text>
<text x="154.4" y="41.7">C21</text>
<text x="176" y="41.7">C22</text>
<text x="186.2" y="41.7">C23</text>
<text x="207.7" y="41.7">C24</text>
<text x="24.3" y="45.4">PWR_FLAG</text>
<text x="37.2" y="42.3">+VSW</text>
<text x="44" y="44.8">+15V</text>
<text x="113.7" y="44">1u</text>
<text x="123.9" y="44.5" transform="rotate(-90 123.9 44.5)">1k</text>
<text x="138" y="44">4.7u</text>
<text x="154.4" y="44">1u</text>
<text x="162.8" y="47.9">R59</text>
<text x="176.1" y="44">4.7u</text>
<text x="186.1" y="44">1u</text>
<text x="194.6" y="47.9">R61</text>
<text x="207.9" y="44">4.7u</text>
<text x="75" y="48.6">+5V</text>
<text x="88.2" y="50.5">GND</text>
<text x="162" y="53.2" transform="rotate(-90 162 53.2)">680</text>
<text x="193.7" y="53.2" transform="rotate(-90 193.7 53.2)">680</text>
<text x="28.8" y="57.5">+24V</text>
<text x="121.4" y="54.9">GND</text>
<text x="138.5" y="55">+5V</text>
<text x="24.3" y="64.4">PWR_FLAG</text>
<text x="38.2" y="61.3">+8V</text>
<text x="44.5" y="63.8">+9V</text>
<text x="68" y="63.7">GND</text>
<text x="127" y="64.6" transform="rotate(-90 127 64.6)">GND</text>
<text x="159.5" y="62.5">GND</text>
<text x="191.2" y="62.5">GND</text>
<text x="69.2" y="71" transform="rotate(-90 69.2 71)">VIN</text>
<text x="74.3" y="71.2" transform="rotate(-90 74.3 71.2)">3V3</text>
<text x="76.8" y="71.3" transform="rotate(-90 76.8 71.3)">+5V</text>
<text x="87.1" y="70.1">GND</text>
<text x="61.5" y="75.8">D0/RX</text>
<text x="74.9" y="75.8">RESET</text>
<text x="136.7" y="75.3">+12V</text>
<text x="165.9" y="75.3">+12V</text>
<text x="193.9" y="75.3">+24V</text>
<text x="61.5" y="78.4">D1/TX</text>
<text x="61.5" y="80.9">D2</text>
<text x="61.5" y="83.4">D3</text>
<text x="74.9" y="78.4">RESET</text>
<text x="94.9" y="79.7">R56</text>
<text x="143.6" y="78.4">PWR_FLAG</text>
<text x="200.8" y="78.4">PWR_FLAG</text>
<text x="61.5" y="86">D4</text>
<text x="61.5" y="88.5">D5</text>
<text x="75.9" y="86">AREF</text>
<text x="99.7" y="84.3" transform="rotate(-90 99.7 84.3)">10k</text>
<text x="116.3" y="85.3">GND</text>
<text x="125.2" y="85.3">GND</text>
<text x="136.6" y="89.1">GND</text>
<text x="143.6" y="85.9">PWR_FLAG</text>
<text x="165.8" y="87.9">GND</text>
<text x="193.8" y="89.1">GND</text>
<text x="61.5" y="93.6">D7</text>
<text x="61.5" y="91.1">D6</text>
<text x="78.5" y="91.1">A0</text>
<text x="78.5" y="93.6">A1</text>
<text x="139.8" y="94.3">+5V</text>
<text x="139.8" y="95.5">Conn_02x10_Odd_Even</text>
<text x="148.4" y="93.2">J13</text>
<text x="166.4" y="95.5">Conn_02x10_Odd_Even</text>
<text x="175" y="93.2">J15</text>
<text x="61.5" y="96.1">D8</text>
<text x="61.5" y="98.7">D9</text>
<text x="61.5" y="101.2">D10</text>
<text x="78.5" y="96.1">A2</text>
<text x="78.5" y="98.7">A3</text>
<text x="78.5" y="101.2">A4</text>
<text x="61.5" y="103.8">D11</text>
<text x="61.5" y="106.3">D12</text>
<text x="78.5" y="103.8">A5</text>
<text x="78.5" y="106.3">A6</text>
<text x="61.5" y="108.8">D13</text>
<text x="71.8" y="112.8" transform="rotate(-90 71.8 112.8)">GND</text>
<text x="74.3" y="112.8" transform="rotate(-90 74.3 112.8)">GND</text>
<text x="78.5" y="108.8">A7</text>
<text x="70" y="118.8">A1</text>
<text x="57.9" y="120.9">GND Arduino_Nano_v3.x</text>
<text x="90.9" y="122.2">GND</text>
<text x="154.1" y="128.5">GND</text>
<text x="47.2" y="135.6">2k</text>
<text x="96.7" y="135.6">2k</text>
<text x="34.6" y="140.6">R35</text>
<text x="40.1" y="141" transform="rotate(-90 40.1 141)">1k</text>
<text x="46" y="138.1">R40</text>
<text x="84.1" y="140.6">R46</text>
<text x="89.6" y="141" transform="rotate(-90 89.6 141)">1k</text>
<text x="95.5" y="138.1">R51</text>
<text x="34.6" y="149.5">R36</text>
<text x="40.1" y="149.9" transform="rotate(-90 40.1 149.9)">1k</text>
<text x="46" y="147">R41</text>
<text x="47.2" y="144.4">2k</text>
<text x="84.1" y="149.5">R47</text>
<text x="89.6" y="149.9" transform="rotate(-90 89.6 149.9)">1k</text>
<text x="95.5" y="147">R52</text>
<text x="96.7" y="144.4">2k</text>
<text x="47.2" y="154.6">2k</text>
<text x="96.7" y="154.6">2k</text>
<text x="34.6" y="158.4">R37</text>
<text x="40.1" y="158.8" transform="rotate(-90 40.1 158.8)">1k</text>
<text x="46" y="157.1">R42</text>
<text x="84.1" y="158.4">R48</text>
<text x="89.6" y="158.8" transform="rotate(-90 89.6 158.8)">1k</text>
<text x="95.5" y="157.1">R53</text>
<text x="34.6" y="167.3">R38</text>
<text x="40.1" y="167.7" transform="rotate(-90 40.1 167.7)">1k</text>
<text x="46" y="166">R43</text>
<text x="47.2" y="163.5">2k</text>
<text x="84.1" y="167.3">R49</text>
<text x="89.6" y="167.7" transform="rotate(-90 89.6 167.7)">1k</text>
<text x="95.5" y="166">R54</text>
<text x="96.7" y="163.5">2k</text>
<text x="47.2" y="172.4">2k</text>
<text x="96.7" y="172.4">2k</text>
<text x="34.6" y="176.2">R39</text>
<text x="40.1" y="176.5" transform="rotate(-90 40.1 176.5)">2k</text>
<text x="46" y="174.9">R44</text>
<text x="84.1" y="176.2">R50</text>
<text x="89.6" y="176.5" transform="rotate(-90 89.6 176.5)">2k</text>
<text x="95.5" y="174.9">R55</text>
<text x="37.3" y="185.7">GND</text>
<text x="86.8" y="185.7">GND</text>
</g>
<g font-size="1.7" fill="#840000">
<text x="119.1" y="21.2">IN</text>
<text x="123.8" y="21.2">OUT</text>
<text x="157.2" y="21.2">IN</text>
<text x="161.9" y="21.2">OUT</text>
<text x="188.9" y="21.2">IN</text>
<text x="193.6" y="21.2">OUT</text>
<text x="121.2" y="24.9">ADJ</text>
<text x="159.3" y="24.9">ADJ</text>
<text x="191.1" y="24.9">ADJ</text>
</g>
<g font-size="1.6" fill="#008484">
<text x="68.7" y="17.4">J9 PWR_LED</text>
<text x="85.4" y="17.4">J10</text>
<text x="89.1" y="17.4">SPI</text>
<text x="115.9" y="16.9">V_REG_317DPACK</text>
<text x="122.2" y="14.8">U7</text>
<text x="154" y="16.9">V_REG_317DPACK</text>
<text x="160.3" y="14.8">U8</text>
<text x="185.8" y="16.9">V_REG_317DPACK</text>
<text x="192" y="14.8">U9</text>
<text x="18.2" y="19.9">J5</text>
<text x="21.6" y="19.9">I2C</text>
<text x="11.4" y="40.3">DRV_PWR_SEL2</text>
<text x="20.9" y="36.2">J6</text>
<text x="58.8" y="49">J8</text>
<text x="62.1" y="49">PWR_OUT</text>
<text x="12.6" y="59.3">DRV_PWR_SEL3</text>
<text x="20.9" y="55.2">J7</text>
<text x="82.3" y="57.9">C13</text>
<text x="87.4" y="57.9">C15</text>
<text x="79.2" y="60.4">0.1uF</text>
<text x="94.4" y="60.4">0.1uF</text>
<text x="148.3" y="64.4">J11</text>
<text x="148.1" y="66.6">ENCODER</text>
<text x="119.2" y="73.1">C18</text>
<text x="128.1" y="73.1">C19</text>
<text x="118.6" y="78.2">0.1uF</text>
<text x="127.5" y="78.2">0.1uF</text>
<text x="153.4" y="79.6">J12</text>
<text x="153.4" y="81.7">12V_IN</text>
<text x="176.1" y="81.7">12V_OUT_BOOST</text>
<text x="176.3" y="79.6">J14</text>
<text x="210.5" y="81.7">24V_IN_BOOST</text>
<text x="210.5" y="79.6">J16</text>
<text x="90" y="111.2">C14</text>
<text x="100.1" y="111.2">C16</text>
<text x="89.4" y="116.3">0.1uF</text>
<text x="99.5" y="116.3">0.1uF</text>
</g>
<g font-size="1.4" fill="#008484">
<text x="21.1" y="22.3">4</text>
<text x="70.4" y="22.1" transform="rotate(-90 70.4 22.1)">3</text>
<text x="72.9" y="22.1" transform="rotate(-90 72.9 22.1)">2</text>
<text x="75.4" y="22.1" transform="rotate(-90 75.4 22.1)">1</text>
<text x="86.9" y="22.1" transform="rotate(-90 86.9 22.1)">6</text>
<text x="89.4" y="22.1" transform="rotate(-90 89.4 22.1)">5</text>
<text x="91.9" y="22.1" transform="rotate(-90 91.9 22.1)">4</text>
<text x="94.5" y="22.1" transform="rotate(-90 94.5 22.1)">3</text>
<text x="97" y="22.1" transform="rotate(-90 97 22.1)">2</text>
<text x="99.6" y="22.1" transform="rotate(-90 99.6 22.1)">1</text>
<text x="21.1" y="30">1</text>
<text x="21.1" y="27.4">2</text>
<text x="21.1" y="24.9">3</text>
<text x="161" y="38.8" transform="rotate(-90 161 38.8)">CCW</text>
<text x="165.7" y="40.6">Wiper</text>
<text x="192.8" y="37.5" transform="rotate(-90 192.8 37.5)">CCW</text>
<text x="197.4" y="39.4">Wiper</text>
<text x="21.1" y="46.5">2</text>
<text x="21.1" y="43.9">3</text>
<text x="161" y="45.9" transform="rotate(-90 161 45.9)">CW</text>
<text x="192.8" y="44.6" transform="rotate(-90 192.8 44.6)">CW</text>
<text x="21.1" y="49">1</text>
<text x="65.5" y="52.8">1</text>
<text x="65.5" y="55.4">2</text>
<text x="65.5" y="57.9">3</text>
<text x="21.1" y="65.5">2</text>
<text x="21.1" y="63">3</text>
<text x="143.3" y="60.4">1</text>
<text x="143.3" y="63">2</text>
<text x="143.3" y="65.5">3</text>
<text x="21.1" y="68.1">1</text>
<text x="143.3" y="68.1">4</text>
<text x="143.3" y="70.6">5</text>
<text x="148.3" y="80.8">1</text>
<text x="148.3" y="83.3">2</text>
<text x="171.2" y="80.8">1</text>
<text x="171.2" y="83.3">2</text>
<text x="205.5" y="80.8">1</text>
<text x="205.5" y="83.3">2</text>
</g>
</svg>
